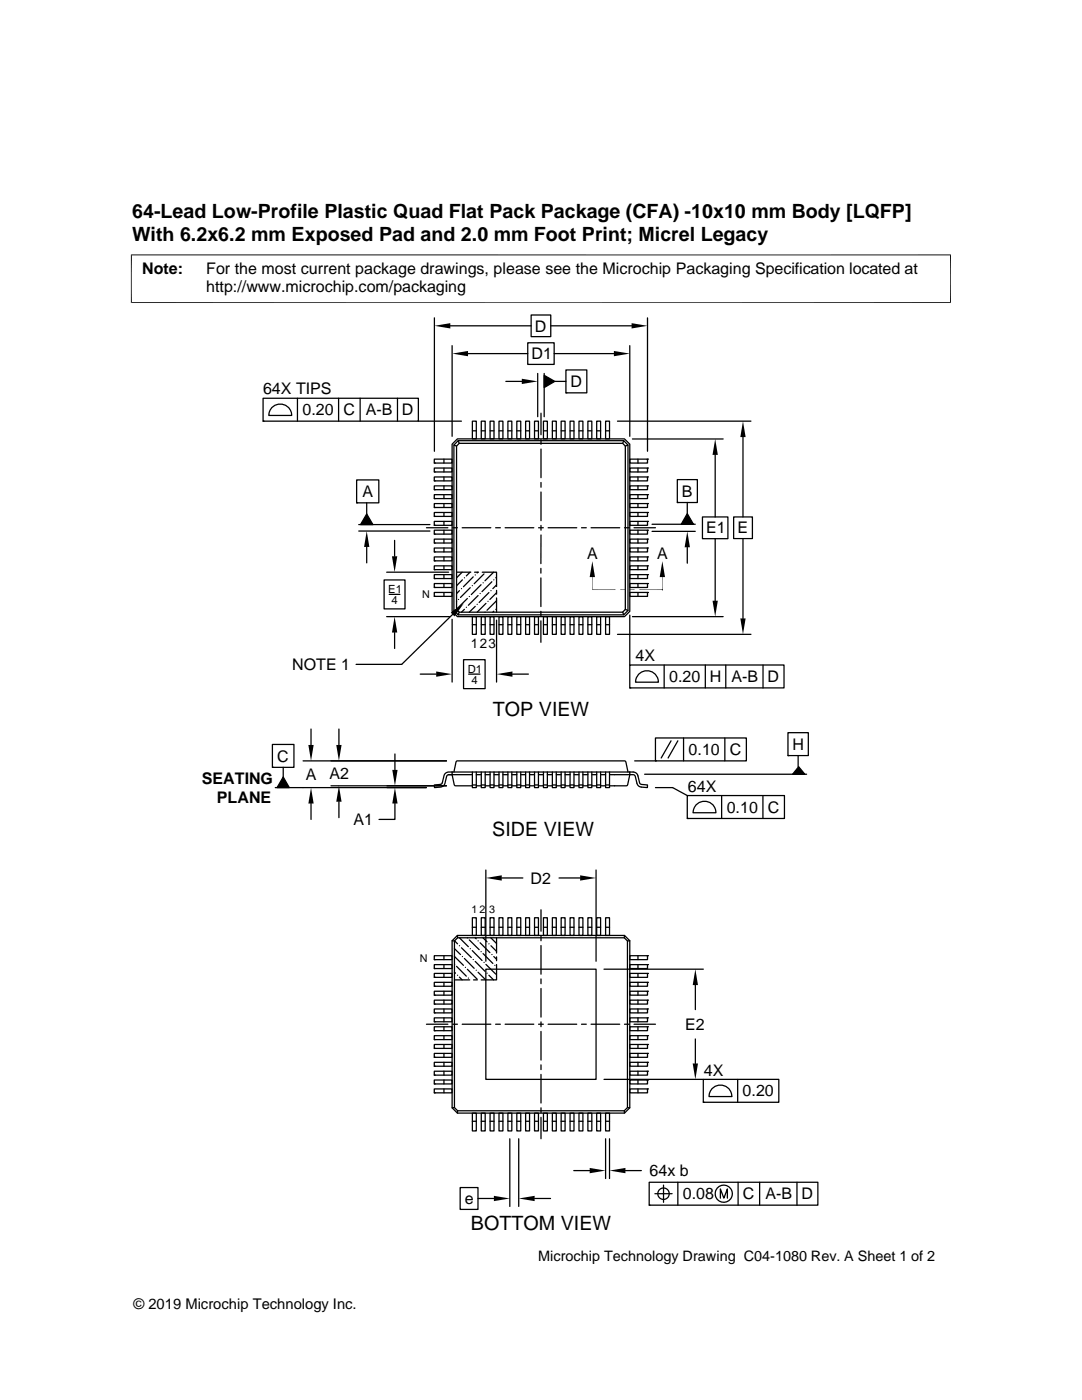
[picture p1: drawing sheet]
<svg xmlns="http://www.w3.org/2000/svg" width="216mm" height="279mm" viewBox="0 0 216 279" stroke-linecap="round" stroke-linejoin="round" font-family="sans-serif">
<g fill="none" stroke="#000" stroke-width=".25">
<path d="M52.5 79.5h31v4.6h-31zM59.4 79.5v4.6M67.6 79.5v4.6M71.9 79.5v4.6M79.3 79.5v4.6M86.7 63.4v26.7M89.9 65h16.1M90.2 69v18.1M93.4 70.6h11.9M100.9 76.1h3.2M105.3 68.4h5.3v4.3h-5.3zM106 62.9h3.9v4.3h-3.9z"/>
<path d="M107.3 74.5v8.7M108.6 74.9l2.1 1.2-2.1 1.2zM108.6 74.5v8.7M109.9 65h16.1M110.6 70.6h11.9M110.7 76.1h2.2M112.9 73.8h4.2v4.6h-4.2zM112.9 78.4h.1M125.7 69v18.1M129.2 63.4v26.7M52.5 84.1h.1M54.4 81.2a2.3 2.3 0 0 1 2.5-.4 2.3 2.3 0 0 1 1.3 2.1h-4.6l.4-1.2z"/>
<path d="M71.2 95.8h4.4v4.6h-4.4zM83.5 84.1h8.6M86.7 98.7h3.5v.8h-3.5zM86.7 99.5h.1M86.7 97h3.5v.7h-3.5zM86.7 97.7h.1M86.7 95.2h3.5v.8h-3.5zM86.7 96h.1M86.7 93.4h3.5v.8h-3.5zM86.7 94.2h.1M86.7 91.6h3.5v.8h-3.5zM86.7 92.4h.1"/>
<path d="M88.6 91.6v.8M88.6 93.4v.8M88.6 95.2v.8M88.6 97v.7M88.6 98.7v.8M90.2 88.6l1.1-1h33.3l1.1 1v33.4l-1.1 1.1h-33.3l-1.1-1.1zM90.6 88.8l.5 .2M91.4 87.9l.2 .6M91.6 88.5h32.6l.6 .5v32.6l-.6 .6h-32.6l-.5-.6v-32.6zM94.3 84.1h.7v3.5h-.7zM94.3 86h.7M96 84.1h.8v3.5h-.8z"/>
<path d="M96 86h.8M97.8 84.1h.8v3.5h-.8zM97.8 86h.8M99.6 84.1h.8v3.5h-.8zM99.6 86h.8M101.3 84.1h.8v3.5h-.8zM101.3 86h.8M103.1 84.1h.8v3.5h-.8zM103.1 86h.8M104.9 84.1h.8v3.5h-.8zM104.9 86h.8M106.7 84.1h.7v3.5h-.7z"/>
<path d="M106.7 86h.7M107.9 82.5v4.3M107.9 87.7v1M107.9 89.6v5.7M107.9 96.3v.9M107.9 98.2v5.7M108.4 84.1h.8v3.5h-.8zM108.4 86h.8M110.2 84.1h.8v3.5h-.8zM110.2 86h.8M112 84.1h.8v3.5h-.8zM112 86h.8"/>
<path d="M113.7 84.1h.8v3.5h-.8zM113.7 86h.8M115.5 84.1h.8v3.5h-.8zM115.5 86h.8M117.3 84.1h.8v3.5h-.8zM117.3 86h.8M119.1 84.1h.7v3.5h-.7zM119.1 86h.7M120.8 84.1h.8v3.5h-.8zM120.8 86h.8M123.2 84.1h26.6M124.5 87.9l-.3 .6"/>
<path d="M125.3 88.8l-.5 .2M125.7 91.6h3.5v.8h-3.5zM125.7 93.4h3.5v.8h-3.5zM125.7 95.2h3.5v.8h-3.5zM125.7 97h3.5v.7h-3.5zM125.7 98.7h3.5v.8h-3.5zM126.2 87.6h18.1M127.3 91.6v.8M127.3 93.4v.8M127.3 95.2v.8M127.3 97v.7M127.3 98.7v.8"/>
<path d="M129.2 91.6h.1M129.2 93.4h.1M129.2 95.2h.1M129.2 97h.1M129.2 98.7h.1M135.1 95.7h4v4.6h-4zM142.7 90.8v12.4M148.3 87.2v16M71.2 100.4h.1M71.6 106h14.2M71.6 104.7h14.2M73.2 100.4v2.2"/>
<path d="M73.2 109.2v3.1M73.2 102.6l1.2 2.1h-2.5zM76.6 115.7h4.2v5.8h-4.2zM77.2 114.2h12.3M77.7 118.6h2.1M78.7 107.8v3.2M85.1 105.3h4.3M86.7 118.2h3.5v.8h-3.5zM86.7 119h.1M86.7 116.5h3.5v.7h-3.5zM86.7 117.2h.1M86.7 114.7h3.5v.8h-3.5z"/>
<path d="M86.7 115.5h.1M86.7 112.9h3.5v.8h-3.5zM86.7 113.7h.1M86.7 111.1h3.5v.8h-3.5zM86.7 111.9h.1M86.7 109.4h3.5v.8h-3.5zM86.7 110.2h.1M86.7 107.6h3.5v.8h-3.5zM86.7 108.4h.1M86.7 105.8h3.5v.8h-3.5zM86.7 106.6h.1M86.7 104.1h3.5v.7h-3.5z"/>
<path d="M86.7 104.8h.1M86.7 102.3h3.5v.8h-3.5zM86.7 103.1h.1M86.7 100.5h3.5v.8h-3.5zM86.7 101.3h.1M88.6 100.5v.8M88.6 102.3v.8M88.6 104.1v.7M88.6 105.8v.8M88.6 107.6v.8M88.6 109.4v.8M88.6 111.1v.8"/>
<path d="M88.6 112.9v.8M88.6 114.7v.8M88.6 116.5v.7M88.6 118.2v.8M90.3 105.3h1M91.1 114.2h2.8M91.5 119.6h.1M91.7 117.9l-.6 .6M92.1 117.5h.1M92.2 105.3h5.7M92.2 114.2l-1.1 1.1M92.3 115.7l-1.2 1.2"/>
<path d="M92.7 115.3h.1M93.3 119.4l-2 2M93.6 119h.1M93.8 114.2l-.8 .7M93.8 117.3l-1.9 1.9M94.2 116.9h.1M94.4 115.1l-1.9 2M94.7 114.2h.8M94.8 114.7h.1M95.4 114.2l-.2 .1M95.4 118.9l-1.9 1.9M95.8 118.4h.1"/>
<path d="M96 116.7l-2 2M96.2 114.2h2.9v2.9M96.4 116.3h.1M96.6 114.5l-2 2M97.6 118.3l-2 1.9M98 117.9h.1M98.1 116.1l-1.9 2M98.5 114.2l-1.7 1.7M98.5 115.7h.1M98.9 105.3h.9M99.1 117.8v.8M99.1 119.3v2.9"/>
<path d="M99.1 118.3l-1.4 1.3M99.1 119.9l-1.9 1.9M99.1 115.2l-.2 .1M99.1 116.7l-.8 .8M100.8 105.3h5.7M107.5 105.3h.9M107.9 113.4v1M107.9 115.3v5.8M107.9 104.9v.9M107.9 106.8v5.7M109.4 105.3h5.7M116 105.3h1"/>
<path d="M117.9 105.3h5.8M124.6 105.3h1M125.7 100.5h3.5v.8h-3.5zM125.7 102.3h3.5v.8h-3.5zM125.7 104.1h3.5v.7h-3.5zM125.7 105.8h3.5v.8h-3.5zM125.7 107.6h3.5v.8h-3.5zM125.7 109.4h3.5v.8h-3.5zM125.7 111.1h3.5v.8h-3.5zM125.7 112.9h3.5v.8h-3.5zM125.7 114.7h3.5v.8h-3.5zM125.7 116.5h3.5v.7h-3.5z"/>
<path d="M125.7 118.2h3.5v.8h-3.5zM126.5 105.3h4.3M127.3 100.5v.8M127.3 102.3v.8M127.3 104.1v.7M127.3 105.8v.8M127.3 107.6v.8M127.3 109.4v.8M127.3 111.1v.8M127.3 112.9v.8M127.3 114.7v.8M127.3 116.5v.7"/>
<path d="M127.3 118.2v.8M129.2 100.5h.1M129.2 102.3h.1M129.2 104.1h.1M129.2 105.8h.1M129.2 107.6h.1M129.2 109.4h.1M129.2 111.1h.1M129.2 112.9h.1M129.2 114.7h.1M129.2 116.5h.1M129.2 118.2h.1"/>
<path d="M130.1 106h8.6M130.1 104.6h8.6M135.1 100.3h.1M137.1 100.3v2.2M137.1 102.5l1.3 2.1h-2.5zM137.1 109.2v3.2M140.2 103.2h5v4.3h-5zM142.7 107.5v12.4M146.4 103.2h3.7v4.3h-3.7zM148.3 107.5v15.9M77.2 123.1h12.5M78.7 126.2v3.2"/>
<path d="M83.9 134.5h3.1M90.2 123.6v12.5M90.3 122.6l-10.1 10h-9.1M91.1 120h.1M91.1 121.6l-.5 .2M91.6 122.2l-.2 .5-.8-.9v-33l.8-.9h33.1l.8 .9v33l-.8 .9h-33.1M92.5 131.7h4.3v5.7h-4.3zM92.7 121.6l-.6 .6M93 121.2h.1M93.5 134.5h2.3M94.3 123.1h.7v3.5h-.7zM94.3 124.7h.7"/>
<path d="M94.8 121l-1.2 1.2M95.2 120.6h.1M96 123.1h.8v3.5h-.8zM96 124.7h.8M96.8 122.2h.1M97 120.4l-1.8 1.8M97.4 120h.1M97.8 123.1h.8v3.5h-.8zM97.8 124.7h.8M98.5 122l-.2 .2M98.9 121.6h.1M99.1 123.8v12.3"/>
<path d="M99.6 123.1h.8v3.5h-.8zM99.6 124.7h.8M101.3 123.1h.8v3.5h-.8zM101.3 124.7h.8M102.3 134.5h3.1M103.1 123.1h.8v3.5h-.8zM103.1 124.7h.8M104.9 123.1h.8v3.5h-.8zM104.9 124.7h.8M106.7 123.1h.7v3.5h-.7zM106.7 124.7h.7M107.9 122v1"/>
<path d="M107.9 123.9v4.3M108.4 123.1h.8v3.5h-.8zM108.4 124.7h.8M110.2 123.1h.8v3.5h-.8zM110.2 124.7h.8M112 123.1h.8v3.5h-.8zM112 124.7h.8M113.7 123.1h.8v3.5h-.8zM113.7 124.7h.8M115.5 123.1h.8v3.5h-.8zM115.5 124.7h.8M117.3 123.1h.8v3.5h-.8z"/>
<path d="M117.3 124.7h.8M119.1 123.1h.7v3.5h-.7zM119.1 124.7h.7M120.8 123.1h.8v3.5h-.8zM120.8 124.7h.8M123.2 126.6h26.6M124.2 122.2l.3 .5M124.8 121.6l.5 .2M125.7 132.7h30.7v4.6h-30.7zM125.7 137.3h.1M125.7 122.8v9.9M126.2 123.1h18.1"/>
<path d="M127.6 134.4a2.29 2.29 0 0 1 2.4-.3 2.29 2.29 0 0 1 1.4 2h-4.6l.3-1.1zM132.5 132.7v4.6M140.7 132.7v4.6M144.8 132.7v4.6M152.3 132.7v4.6M54.4 148.6h4.3v4.5h-4.3zM54.4 153.1h.1M54.9 157.2h30.2M56.5 153.1v2M56.5 155.1l1.2 2.1h-2.4zM60.5 151.8h28.6M62.1 145.5v3.2"/>
<path d="M66 156.8h23.1M67.6 145.5v3.2M67.6 160v3.2M78.8 150.5v3.1M90.2 154.1v.5l.6 2.2h3.5M90.2 154.1h36.4a.94 .94 0 0 1 .7 .8l.4 1.5 .3 .1 1.2 .2v.5l-1.7-.3-.3-.4-.5-1.7-.2-.2h-.8M90.2 154.1a1.27 1.27 0 0 0-1.6 .8l-.5 1.6-1.4 .2v.5l1.2-.1a.96 .96 0 0 0 .9-.8l.3-1.3 .3-.4h4.9M90.6 154.1l.4-2 .2-.3h33.4l.3 .3 .4 2M94.3 154.1v3.1h.7v-3.1M94.3 156.7h.7M95 154.6h1M95 156.8h1"/>
<path d="M96 154.1v3.1h.8v-3.1M96 156.7h.8M96.8 154.6h1M96.8 156.8h1M97.8 154.1v3.1h.8v-3.1M97.8 156.7h.8M98.6 154.6h1M98.6 156.8h1M99.6 154.1v3.1h.8v-3.1M99.6 156.7h.8M100.4 154.6h.9M100.4 156.8h.9"/>
<path d="M101.3 154.1v3.1h.8v-3.1M101.3 156.7h.8M102.1 154.6h1M102.1 156.8h1M103.1 154.1v3.1h.8v-3.1M103.1 156.7h.8M103.9 154.6h1M103.9 156.8h1M104.9 154.1v3.1h.8v-3.1M104.9 156.7h.8M105.7 154.6h1M105.7 156.8h1"/>
<path d="M106.7 154.1v3.1h.7v-3.1M106.7 156.7h.7M107.4 154.6h1M107.4 156.8h1M108.4 154.1v3.1h.8v-3.1M108.4 156.7h.8M109.2 154.6h1M109.2 156.8h1M110.2 154.1v3.1h.8v-3.1M110.2 156.7h.8M111 154.6h1M111 156.8h1"/>
<path d="M112 154.1v3.1h.8v-3.1M112 156.7h.8M112.8 154.6h.9M112.8 156.8h.9M113.7 154.1v3.1h.8v-3.1M113.7 156.7h.8M114.5 154.6h1M114.5 156.8h1M115.5 154.1v3.1h.8v-3.1M115.5 156.7h.8M116.3 154.6h1M116.3 156.8h1"/>
<path d="M117.3 154.1v3.1h.8v-3.1M117.3 156.7h.8M118.1 154.6h1M118.1 156.8h1M119.1 154.1v3.1h.7v-3.1M119.1 156.7h.7M119.8 154.6h1M119.8 156.8h1M120.8 154.1v3.1h.8v-3.1M120.8 156.7h.8M121.6 154.6h4.1M125.7 154.1v.5"/>
<path d="M125.7 154.6l-.6 2.2h-3.5M126.6 151.8h4.2M128.6 154.5h32.4M130.8 147.3h18.1v4.5h-18.1zM130.8 151.8h.1M130.8 157.2h3.4l2.9 1.6M133.9 147.8l-2 3.5M135.3 147.8l-2 3.5M136.4 147.3v4.5M137.1 158.8h19.4v4.5h-19.4zM144 158.8v4.5M144.6 147.3v4.5"/>
<path d="M152.2 158.8v4.5M157.2 146.2h4.1v4.6h-4.1zM157.2 150.8h.1M159.3 150.8v2.2M159.4 153l1.2 1.5h-2.4zM62.1 160.4v3.1M78.8 160.4v3.1h-3.2M96.9 173.6v18.2M100.1 175.2h4.2M111.5 175.2h4.3M118.9 173.6v18.2M137.1 163.3h.1"/>
<path d="M139.1 160.5a2.28 2.28 0 0 1 2.4-.4 2.28 2.28 0 0 1 1.4 2.1h-4.6l.3-1.2zM86.7 199.6h3.5v.8h-3.5zM86.7 197.8h3.5v.8h-3.5zM86.7 198.6h.1M86.7 196h3.5v.8h-3.5zM86.7 196.8h.1M86.7 194.3h3.5v.8h-3.5zM86.7 195.1h.1M86.7 192.5h3.5v.8h-3.5zM86.7 193.3h.1M86.7 190.7h3.5v.8h-3.5zM86.7 191.5h.1"/>
<path d="M88.6 190.7v.8M88.6 192.5v.8M88.6 194.3v.8M88.6 196v.8M88.6 197.8v.8M88.6 199.6v.8M90.2 187.7l.5 .1M90.2 187.7l1.1-1h33.3l1.1 1v33.4l-1.1 1h-33.3l-1.1-1zM90.7 195.6h3M90.7 194l.2 .2M90.7 190.9l1.8 1.8M90.7 189.3l1.2 1.2"/>
<path d="M90.7 192.5h.1M90.7 187.8l.6 .6M91.1 192.8l1.9 2M91.3 186.7v.5M91.3 194.6h.1M91.3 187.2h33.3l.6 .6v33.2l-.6 .7h-33.3l-.6-.7v-33.2zM91.7 188.7h.1M91.7 187.2l1.8 1.7M91.7 195l.5 .6M92.1 189.1l1.9 2M92.3 190.9h.1M92.7 191.3l1.9 2"/>
<path d="M92.9 193.1h.1M93.3 193.4l1.9 2M93.3 187.2h.1M93.5 195.2h.1M93.6 187.6l2 1.9M93.8 189.3h.1M94.2 189.7l2 2M94.3 183.2h.7v3.5h-.7zM94.3 185.1h.7M94.4 191.5h.1M94.5 195.6h.8M94.8 187.2l.2 .2"/>
<path d="M94.8 191.9l2 1.9M95 193.6h.1M95.4 187.8h.1M95.4 194l1.5 1.6M95.8 188.2l1.9 1.9M96 189.9h.1M96 183.2h.8v3.5h-.8zM96 185.1h.8M96.4 187.2l.8 .8M96.4 190.3l1.9 2M96.6 192.1h.1M96.9 193.4h22v22h-22z"/>
<path d="M97 192.5l1.9 1.9M97.2 194.2h.1M97.6 188.4h.1M97.6 194.6l.9 1M97.8 183.2h.8v3.5h-.8zM97.8 185.1h.8M97.9 187.2l1.2 1.1M98 188.7l1.1 1.2M98.1 190.5h.1M98.5 190.9l.6 .5M98.7 192.7h.1M99.1 192.5v3.1h-3.1"/>
<path d="M99.1 187.2v3M99.1 191v.7M99.6 183.2h.8v3.5h-.8zM99.6 185.1h.8M101.3 183.2h.8v3.5h-.8zM101.3 185.1h.8M103.1 185.1h.8M103.1 183.2h.8v3.5h-.8zM104.9 183.2h.8v3.5h-.8zM104.9 185.1h.8M106.7 183.2h.7v3.5h-.7zM106.7 185.1h.7"/>
<path d="M107.9 181.6v4.2M107.9 186.8v.9M107.9 188.7v5.7M107.9 195.4v.9M107.9 197.3v5.7M108.4 183.2h.8v3.5h-.8zM108.4 185.1h.8M110.2 183.2h.8v3.5h-.8zM110.2 185.1h.8M112 183.2h.8v3.5h-.8zM112 185.1h.8M113.7 183.2h.8v3.5h-.8z"/>
<path d="M113.7 185.1h.8M115.5 183.2h.8v3.5h-.8zM115.5 185.1h.8M117.3 183.2h.8v3.5h-.8zM117.3 185.1h.8M119.1 183.2h.7v3.5h-.7zM119.1 185.1h.7M120.5 193.4h19.8M120.8 183.2h.8v3.5h-.8zM120.8 185.1h.8M124.6 186.7v.5M125.7 190.7h3.5v.8h-3.5z"/>
<path d="M125.7 192.5h3.5v.8h-3.5zM125.7 194.3h3.5v.8h-3.5zM125.7 196h3.5v.8h-3.5zM125.7 197.8h3.5v.8h-3.5zM125.7 199.6h3.5v.8h-3.5zM125.7 187.7l-.5 .1M127.3 190.7v.8M127.3 192.5v.8M127.3 194.3v.8M127.3 196v.8M127.3 197.8v.8M127.3 199.6v.8"/>
<path d="M129.2 190.7h.1M129.2 192.5h.1M129.2 194.3h.1M129.2 196h.1M129.2 197.8h.1M129.2 199.6h.1M138.7 196.6v4.9M85.1 204.4h4.3M86.7 217.3h3.5v.8h-3.5zM86.7 218.1h.1M86.7 215.5h3.5v.8h-3.5zM86.7 216.3h.1"/>
<path d="M86.7 213.8h3.5v.8h-3.5zM86.7 214.6h.1M86.7 212h3.5v.8h-3.5zM86.7 212.8h.1M86.7 210.2h3.5v.8h-3.5zM86.7 211h.1M86.7 208.4h3.5v.8h-3.5zM86.7 209.2h.1M86.7 206.7h3.5v.8h-3.5zM86.7 207.5h.1M86.7 204.9h3.5v.8h-3.5zM86.7 205.7h.1"/>
<path d="M86.7 203.1h3.5v.8h-3.5zM86.7 203.9h.1M86.7 201.4h3.5v.7h-3.5zM86.7 202.1h.1M86.7 200.4h.1M88.6 201.4v.7M88.6 203.1v.8M88.6 204.9v.8M88.6 206.7v.8M88.6 208.4v.8M88.6 210.2v.8M88.6 212v.8"/>
<path d="M88.6 213.8v.8M88.6 215.5v.8M88.6 217.3v.8M90.3 204.4h1M92.2 204.4h5.7M98.9 204.4h.9M100.8 204.4h5.7M107.5 204.4h.9M107.9 203.9v1M107.9 205.8v5.8M107.9 212.5v1M107.9 214.4v5.7"/>
<path d="M109.4 204.4h5.7M116 204.4h1M117.9 204.4h5.8M120.5 215.4h19.8M124.6 204.4h1M125.7 201.4h3.5v.7h-3.5zM125.7 203.1h3.5v.8h-3.5zM125.7 204.9h3.5v.8h-3.5zM125.7 206.7h3.5v.8h-3.5zM125.7 208.4h3.5v.8h-3.5zM125.7 210.2h3.5v.8h-3.5zM125.7 212h3.5v.8h-3.5z"/>
<path d="M125.7 213.8h3.5v.8h-3.5zM125.7 215.5h3.5v.8h-3.5zM125.7 217.3h3.5v.8h-3.5zM126.5 204.4h4.3M127.3 201.4v.7M127.3 203.1v.8M127.3 204.9v.8M127.3 206.7v.8M127.3 208.4v.8M127.3 210.2v.8M127.3 212v.8M127.3 213.8v.8"/>
<path d="M127.3 215.5v.8M127.3 217.3v.8M129.2 201.4h.1M129.2 203.1h.1M129.2 204.9h.1M129.2 206.7h.1M129.2 208.4h.1M129.2 210.2h.1M129.2 212h.1M129.2 213.8h.1M129.2 215.5h.1M129.2 217.3h.1"/>
<path d="M138.7 207.3v4.9M140.3 215.4h15.1v4.6h-15.1zM140.3 220h.1M142.2 217.1a2.3 2.3 0 0 1 2.5-.3 2.3 2.3 0 0 1 1.3 2h-4.5l.3-1.1zM147.2 215.4v4.6M90.7 221l-.5 .1M91.3 221.7v.4M91.8 237h3.6v4.4h-3.6zM94.3 222.1h.7v3.6h-.7zM94.3 223.8h.7M95.4 239.2h3.2M96 222.1h.8v3.6h-.8z"/>
<path d="M96 223.8h.8M97.8 222.1h.8v3.6h-.8zM97.8 223.8h.8M99.6 222.1h.8v3.6h-.8zM99.6 223.8h.8M101.3 222.1h.8v3.6h-.8zM101.3 223.8h.8M101.7 227.3v13.5M103.1 222.1h.8v3.6h-.8zM103.1 223.8h.8M103.5 227.3v13.5M104.9 222.1h.8v3.6h-.8z"/>
<path d="M104.9 223.8h.8M106.7 222.1h.7v3.6h-.7zM106.7 223.8h.7M106.7 239.2h3.2M107.9 221.1v.9M107.9 223v4.3M108.4 222.1h.8v3.6h-.8zM108.4 223.8h.8M110.2 222.1h.8v3.6h-.8zM110.2 223.8h.8M112 222.1h.8v3.6h-.8zM112 223.8h.8"/>
<path d="M113.7 222.1h.8v3.6h-.8zM113.7 223.8h.8M114.5 233.6h3.2M115.5 222.1h.8v3.6h-.8zM115.5 223.8h.8M117.3 222.1h.8v3.6h-.8zM117.3 223.8h.8M119.1 222.1h.7v3.6h-.7zM119.1 223.8h.7M120.8 227.3v7.9M120.8 222.1h.8v3.6h-.8zM120.8 223.8h.8"/>
<path d="M121.6 227.3v7.9M124.6 221.7v.4M124.8 233.6h3.2M125.2 221l.5 .1M129.5 235.9h33.7v4.6h-33.7zM130.7 238.2h3.4M132.4 236.5v3.4M135.3 235.9v4.6M143.7 239.1v-1.8l.7 1.8 .7-1.8v1.8M147.3 235.9v4.6M151.6 235.9v4.6M159 235.9v4.6"/>
<path d="M129.5 240.5h.1"/>
<circle cx="132.4" cy="238.2" r="1.14"/>
<circle cx="144.4" cy="238.2" r="1.72"/>
</g>
<path d="M26.1 50.9h163.7M26.2 50.8v9.7M189.7 50.8v9.7M26.1 60.4h163.7M118.2 115.2v2.5M118.2 117.7h4.6M127.6 117.7h4.6M132.2 115.2v2.6" fill="none" stroke="#000" stroke-width=".2"/>
<g fill="#000">
<path d="M86.7 65l3.2-.5v1.1zM90.2 70.6l3.2-.6v1.1zM104.1 75.6l3.2 .5-3.2 .5zM108.6 74.9l2.1 1.2-2.1 1.2zM122.5 70l3.2 .6-3.2 .5zM126 64.5l3.2 .5-3.2 .6zM142.7 87.6l.5 3.2h-1zM148.3 84.1l.5 3.1h-1.1zM73.2 106l.5 3.2h-1.1zM73.2 102.6l1.2 2.1h-2.5zM78.2 111h1.1l-.6 3.2zM118.2 112l.5 3.2h-1z"/>
<path d="M123.8 117.6h.9l-.9 .2zM123.8 117.8l.9-.2v.2zM125.7 117.6h.9l-.9 .2zM125.7 117.8l.9-.2v.2zM132.2 112l.5 3.2h-1.1zM137.1 102.5l1.3 2.1h-2.5zM137.1 106l.6 3.2h-1.1zM142.2 119.9h1l-.5 3.2zM78.7 123.1l.6 3.1h-1.1zM87 134l3.2 .5-3.2 .6zM89.9 122.3l2.7-1.9-1.9 2.6zM99.1 134.5l3.2-.5v1.1z"/>
<path d="M147.7 123.4h1.1l-.5 3.2zM56.5 155.1l1.2 2.1h-2.4zM61.5 148.7h1.1l-.5 3.1zM67.1 148.7h1.1l-.6 3.1zM67.6 156.8l.6 3.2h-1.1zM78.3 153.6h1l-.5 3.2zM159.4 153l1.2 1.5h-2.4zM62.1 157.2l.5 3.2h-1.1zM78.8 157.2l.5 3.2h-1zM96.9 175.2l3.2-.5v1zM115.8 174.7l3.1 .5-3.1 .5zM138.7 193.4l.6 3.2h-1.1z"/>
<path d="M138.2 212.2h1.1l-.6 3.2zM98.6 238.7l3.1 .5-3.1 .5zM103.5 239.2l3.2-.5v1zM117.7 233.1l3.1 .5-3.1 .5zM121.6 233.6l3.2-.5v1z"/>
</g>
<g font-size="3.9">
<text x="26.4" y="43.5">64-Lead Low-Profile Plastic Quad Flat Pack Package (CFA) -10x10 mm Body [LQFP]</text>
<text x="26.4" y="48">With 6.2x6.2 mm Exposed Pad and 2.0 mm Foot Print; Micrel Legacy</text>
<text x="98.3" y="142.9">TOP VIEW</text>
<text x="98.2" y="166.8">SIDE VIEW</text>
<text x="93.9" y="245.4">BOTTOM VIEW</text>
</g>
<g font-size="3.2">
<text x="28.4" y="54.6">Note:</text>
<text x="41.1" y="58.3">http://www.microchip.com/packaging</text>
<text x="41.1" y="54.6">For the most current package drawings, please see the Microchip Packaging Specification located at</text>
<text x="106.1" y="71.7">D1</text>
<text x="106.7" y="66.2">D</text>
<text x="113.8" y="77.3">D</text>
<text x="52.5" y="78.5">64X TIPS</text>
<text x="60.3" y="82.9">0.20</text>
<text x="68.5" y="82.9">C</text>
<text x="73" y="82.9">A-B</text>
<text x="80.2" y="82.9">D</text>
<text x="72.3" y="99.2">A</text>
<text x="136.1" y="99.1">B</text>
<text x="140.9" y="106.5">E1</text>
<text x="147.2" y="106.5">E</text>
<text x="117.1" y="111.6">A</text>
<text x="131.1" y="111.6">A</text>
<text x="126.8" y="131.9">4X</text>
<text x="58.3" y="133.8">NOTE 1</text>
<text x="133.5" y="136.1">0.20</text>
<text x="141.6" y="136.1">H</text>
<text x="146" y="136.1">A-B</text>
<text x="153.2" y="136.1">D</text>
<text x="158.1" y="149.6">H</text>
<text x="55.3" y="152">C</text>
<text x="61" y="155.7">A</text>
<text x="65.7" y="155.5">A2</text>
<text x="137.4" y="150.7">0.10</text>
<text x="145.6" y="150.7">C</text>
<text x="40.3" y="156.5">SEATING</text>
<text x="43.3" y="160.2">PLANE</text>
<text x="137.3" y="158">64X</text>
<text x="70.5" y="164.7">A1</text>
<text x="145" y="162.2">0.10</text>
<text x="153.2" y="162.2">C</text>
<text x="105.9" y="176.4">D2</text>
<text x="136.7" y="205.5">E2</text>
<text x="140.5" y="214.7">4X</text>
<text x="148.2" y="218.8">0.20</text>
<text x="129.6" y="234.7">64x b</text>
<text x="136.3" y="239.4">0.08</text>
<text x="148.3" y="239.4">C</text>
<text x="152.7" y="239.4">A-B</text>
<text x="159.9" y="239.4">D</text>
<text x="92.7" y="240.3">e</text>
</g>
<g font-size="2.9">
<text x="107.4" y="251.7">Microchip Technology Drawing C04-1080 Rev. A Sheet 1 of 2</text>
<text x="26.6" y="261.3">© 2019 Microchip Technology Inc.</text>
</g>
<text font-size="2.7" x="94" y="129.4">123</text>
<g font-size="2.2">
<text x="77.5" y="118.4">E1</text>
<text x="78.1" y="120.5">4</text>
<text x="93.3" y="134.3">D1</text>
<text x="94.1" y="136.4">4</text>
</g>
<g font-size="2.1">
<text x="84.2" y="119.4">N</text>
<text x="94.1" y="182.3">1 2</text>
<text x="97.6" y="182.3">3</text>
<text x="83.8" y="192">N</text>
</g>
</svg>
